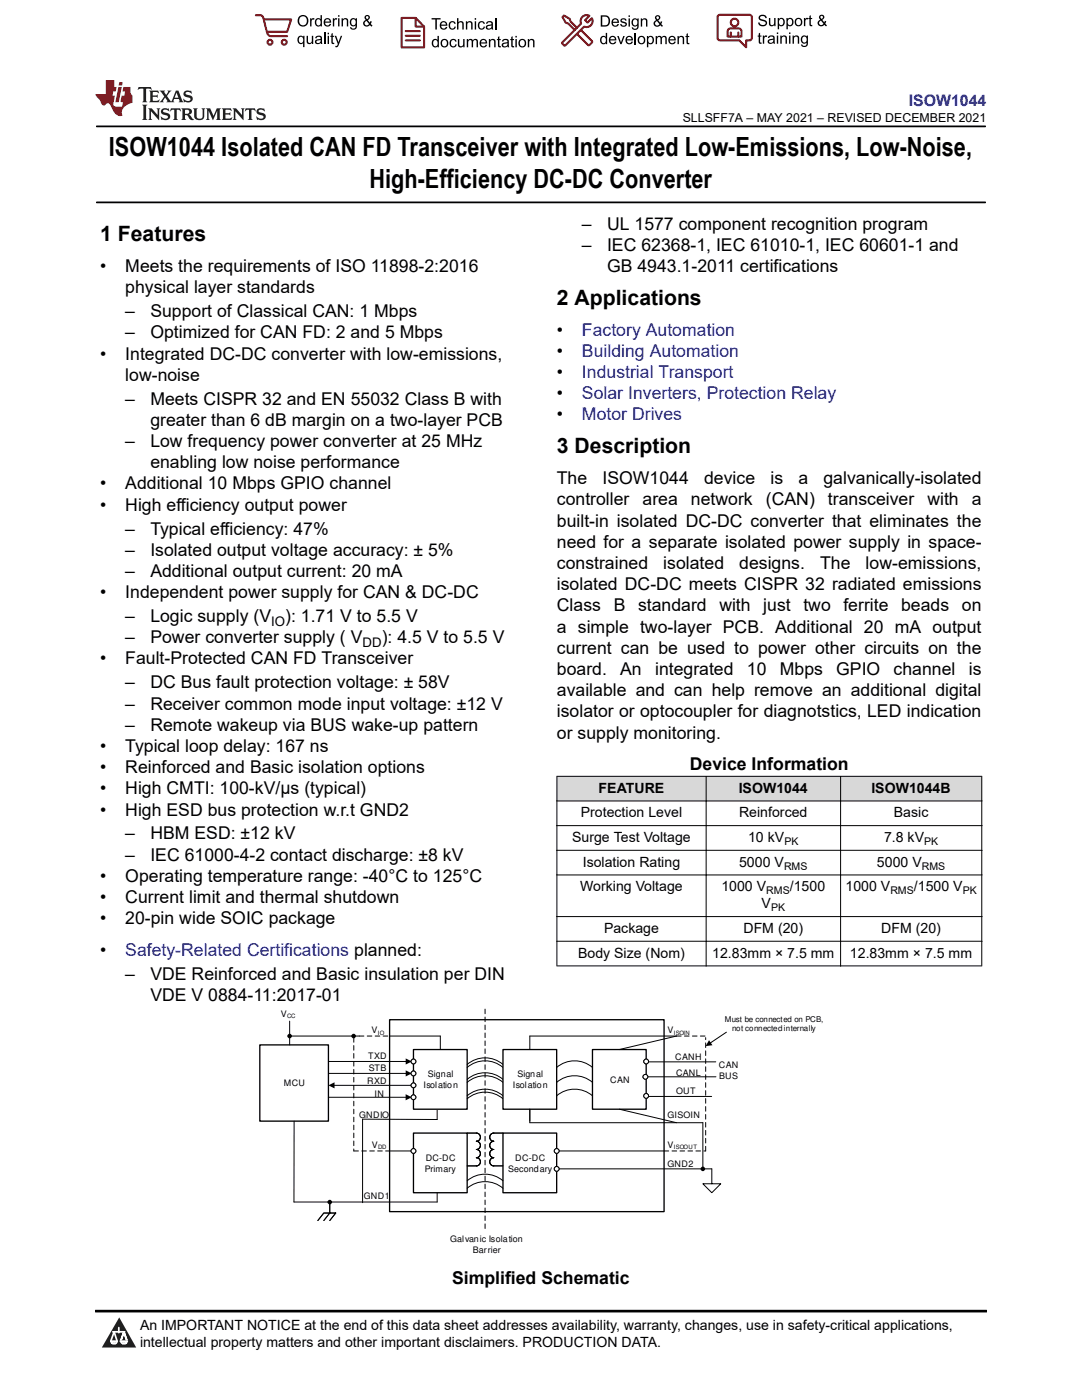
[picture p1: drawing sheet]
<svg xmlns="http://www.w3.org/2000/svg" width="216mm" height="279mm" viewBox="0 0 216 279" stroke-linecap="round" stroke-linejoin="round" font-family="sans-serif">
<path d="M19.3 25.2h177.3M19.3 40.4h177.3" fill="none" stroke="#000" stroke-width=".35"/>
<g fill="#d8d8d8">
<path d="M111.1 154.9h84.8v5h-84.8z" fill-rule="evenodd"/>
<path d="M111.2 155h29.6v4.8h-29.6z" fill-rule="evenodd"/>
<path d="M141 155h26.7v4.8h-26.7z" fill-rule="evenodd"/>
<path d="M167.8 155h28v4.8h-28z" fill-rule="evenodd"/>
</g>
<path d="M111.1 154.9h84.9M111.1 159.9h84.9M111.1 154.9v37.9M140.9 154.9v37.9M167.7 154.9v37.9M195.9 154.9v37.9M111.1 164.8h84.9M111.1 169.7h84.9M111.1 174.6h84.9M111.1 182.9h84.9M111.1 187.8h84.9M111.1 192.8h84.9" fill="none" stroke="#000" stroke-width=".2"/>
<path d="M82.5 209.5h10.7v11.9h-10.7z" fill-rule="evenodd" fill="#fff" stroke="#000" stroke-width=".26"/>
<path d="M64.6 211.8h16.5M65.5 214.2h15.6M66.6 216.6h15.9M93.2 212.4a5.5 5.5 0 0 1 7.2 0M93.2 213a5.5 5.5 0 0 1 7.2 0M93.2 215.4a5.5 5.5 0 0 1 7.2 0M93.2 216a5.5 5.5 0 0 1 7.2 0M93.2 218.7a5.5 5.5 0 0 1 7.2 0M93.2 219.3a5.5 5.5 0 0 1 7.2 0" fill="none" stroke="#000" stroke-width=".2"/>
<path d="M65.5 216.6l1.3-.6v1.2zM81 211.2l1.2 .6-1.2 .6zM81 213.6l1.2 .6-1.2 .6z" fill="#000"/>
<path d="M100.4 209.5h10.7v11.9h-10.7z" fill-rule="evenodd" fill="#fff" stroke="#000" stroke-width=".26"/>
<path d="M111.1 213a5.5 5.5 0 0 1 7.1 0M111.1 216a5.5 5.5 0 0 1 7.1 0M111.1 218.7a5.5 5.5 0 0 1 7.1 0" fill="none" stroke="#000" stroke-width=".2"/>
<path d="M118.2 209.5h10.7v11.9h-10.7z" fill-rule="evenodd" fill="#fff" stroke="#000" stroke-width=".26"/>
<path d="M105.7 209.5v-2.7h29.3l-11.4 2.7M128.8 214.9h14.1M129.4 218.8h12.6M129.5 211.9h13.3M105.7 221.4v2.7h34.5M123.6 221.4l11.4 2.7" fill="none" stroke="#000" stroke-width=".2"/>
<path d="M77.7 203.5h54.8v38.3h-54.8z" fill="none" stroke="#000" stroke-width=".26"/>
<path d="M135 206.8h5.8M140.8 229.7v-22.6" fill="none" stroke="#000" stroke-width=".2" stroke-dasharray=".9 .7"/>
<g fill="#fff" stroke="#000" stroke-width=".26">
<path d="M82.5 226.1h10.7v11.9h-10.7z" fill-rule="evenodd"/>
<path d="M100.4 226.1h10.7v11.9h-10.7z" fill-rule="evenodd"/>
</g>
<path d="M93.2 235.7a5.5 5.5 0 0 1 7.2 0M93.2 237.1a5.5 5.5 0 0 1 7.2 0M93.2 226.1h1.8a.82 .82 0 0 1 .9 .8 .82 .82 0 0 1-.9 .9 .82 .82 0 0 1 .9 .8 .82 .82 0 0 1-.9 .8 .82 .82 0 0 1 .9 .8 .82 .82 0 0 1-.9 .8 .82 .82 0 0 1 .9 .9 .82 .82 0 0 1-.9 .8h-1.8M100.4 226.1h-1.9a.82 .82 0 0 0-.8 .8 .82 .82 0 0 0 .8 .9 .82 .82 0 0 0-.8 .8 .82 .82 0 0 0 .8 .8 .82 .82 0 0 0-.8 .8 .82 .82 0 0 0 .8 .8 .82 .82 0 0 0-.8 .9 .82 .82 0 0 0 .8 .8h1.8" fill="none" stroke="#000" stroke-width=".2"/>
<path d="M96.8 245.2v-43.9" fill="none" stroke="#000" stroke-width=".2" stroke-dasharray=".9 .7"/>
<circle cx="128.9" cy="211.8" r=".48" fill="#fff"/>
<circle cx="128.9" cy="211.8" r=".48" fill="none" stroke="#000" stroke-width=".2"/>
<circle cx="128.9" cy="211.8" r=".48" fill="#fff"/>
<circle cx="128.9" cy="211.8" r=".48" fill="none" stroke="#000" stroke-width=".2"/>
<circle cx="128.8" cy="214.9" r=".48" fill="#fff"/>
<circle cx="128.8" cy="214.9" r=".48" fill="none" stroke="#000" stroke-width=".2"/>
<circle cx="128.8" cy="214.9" r=".48" fill="#fff"/>
<circle cx="128.8" cy="214.9" r=".48" fill="none" stroke="#000" stroke-width=".2"/>
<circle cx="128.9" cy="218.7" r=".48" fill="#fff"/>
<circle cx="128.9" cy="218.7" r=".48" fill="none" stroke="#000" stroke-width=".2"/>
<circle cx="128.9" cy="218.7" r=".48" fill="#fff"/>
<g fill="none" stroke="#000" stroke-width=".2">
<path d="M77.7 206.8h10.2v2.7M77.7 229.7h4.8M111.1 229.7h21.4M111.1 233.3h30.9v2.9M140.2 236.2h3.6l-1.8 1.8zM140.2 224.1v9.2"/>
<circle cx="128.9" cy="218.7" r=".48"/>
</g>
<path d="M71.7 206.8h6M132.5 229.7h8.3" fill="none" stroke="#000" stroke-width=".2" stroke-dasharray=".9 .7"/>
<circle cx="111.1" cy="229.7" r=".48" fill="#fff"/>
<circle cx="111.1" cy="229.7" r=".48" fill="none" stroke="#000" stroke-width=".2"/>
<circle cx="111.1" cy="229.7" r=".48" fill="#fff"/>
<circle cx="111.1" cy="229.7" r=".48" fill="none" stroke="#000" stroke-width=".2"/>
<circle cx="111.1" cy="233.3" r=".48" fill="#fff"/>
<circle cx="111.1" cy="233.3" r=".48" fill="none" stroke="#000" stroke-width=".2"/>
<circle cx="111.1" cy="233.3" r=".48" fill="#fff"/>
<circle cx="111.1" cy="233.3" r=".48" fill="none" stroke="#000" stroke-width=".2"/>
<circle cx="82.5" cy="229.7" r=".48" fill="#fff"/>
<circle cx="82.5" cy="229.7" r=".48" fill="none" stroke="#000" stroke-width=".2"/>
<circle cx="82.5" cy="229.7" r=".48" fill="#fff"/>
<g fill="none" stroke="#000" stroke-width=".2">
<path d="M58.7 239.9h28.5"/>
<circle cx="82.5" cy="229.7" r=".48"/>
</g>
<path d="M70.6 207.1v22.6M70.6 229.7h7.1" fill="none" stroke="#000" stroke-width=".2" stroke-dasharray=".9 .7"/>
<path d="M51.8 208.5h13.7v15.2h-13.7z" fill-rule="evenodd" fill="#fff"/>
<path d="M51.8 208.5h13.7v15.2h-13.7z" fill="none" stroke="#000" stroke-width=".26"/>
<path d="M57.8 206.8h13.9M57.8 203.8v4.7" fill="none" stroke="#000" stroke-width=".2"/>
<circle cx="82.5" cy="211.8" r=".48" fill="#fff"/>
<circle cx="82.5" cy="211.8" r=".48" fill="none" stroke="#000" stroke-width=".2"/>
<circle cx="82.5" cy="211.8" r=".48" fill="#fff"/>
<circle cx="82.5" cy="211.8" r=".48" fill="none" stroke="#000" stroke-width=".2"/>
<circle cx="82.5" cy="214.2" r=".48" fill="#fff"/>
<circle cx="82.5" cy="214.2" r=".48" fill="none" stroke="#000" stroke-width=".2"/>
<circle cx="82.5" cy="214.2" r=".48" fill="#fff"/>
<circle cx="82.5" cy="214.2" r=".48" fill="none" stroke="#000" stroke-width=".2"/>
<circle cx="82.5" cy="216.6" r=".48" fill="#fff"/>
<circle cx="82.5" cy="216.6" r=".48" fill="none" stroke="#000" stroke-width=".2"/>
<circle cx="82.5" cy="216.6" r=".48" fill="#fff"/>
<g fill="none" stroke="#000" stroke-width=".2">
<path d="M58.7 223.7v16.2"/>
<circle cx="82.5" cy="216.6" r=".48"/>
</g>
<path d="M65.8 242.1l-1.2 1.5z" fill="#fff"/>
<path d="M63.4 243.6l1.2-1.5h2.4l-1.2 1.5M65.8 240v2.1l-1.2 1.5" fill="none" stroke="#000" stroke-width=".2"/>
<path d="M65.8 242.1l-1.2 1.5z" fill="#fff"/>
<path d="M57.5 206.8h.3M65.5 219h15.6M70.3 206.8h.3M144.9 206l-3.2 2.2M65.5 239.9h.3M87.2 221.6v1.8h-14.9v16.6M87.2 238v1.9M139.9 233.3h.3M63.4 243.6l1.2-1.5h2.4l-1.2 1.5M65.8 240v2.1l-1.2 1.5" fill="none" stroke="#000" stroke-width=".2"/>
<g fill="#000">
<path d="M80.9 218.4l1.3 .6-1.3 .6zM141.5 207.6l.7 1-1.4 .2z"/>
<circle cx="57.8" cy="206.8" r=".46"/>
<circle cx="70.6" cy="206.8" r=".46"/>
<circle cx="65.8" cy="239.9" r=".46"/>
<circle cx="140.2" cy="233.3" r=".46"/>
</g>
<circle cx="82.5" cy="219" r=".48" fill="#fff"/>
<circle cx="82.5" cy="219" r=".48" fill="none" stroke="#000" stroke-width=".2"/>
<circle cx="82.5" cy="219" r=".48" fill="#fff"/>
<circle cx="82.5" cy="219" r=".48" fill="none" stroke="#000" stroke-width=".2"/>
<path d="M0 0h215.9v23.8h-215.9z" fill-rule="evenodd" fill="#fff"/>
<path d="M27.7 17.4l-.2 .6 .5-.3h.6v.2v2.1l-.2 .4h1l-.2-.4v-2.1v-.2h.5l.5 .3-.1-.6zM29.8 18.1l.2 .4v1.5l-.2 .4h1.9l.1-.6a1.08 1.08 0 0 1-1.3 .2v-.7h.6l.4 .2v-.6l-.4 .2h-.6v-.6l.2-.1a1 1 0 0 1 1 .2l-.1-.5zM31.8 18.1l1 1.1-1 1.2h.9l-.2-.2 .4-.7 .5 .7-.2 .2h1.6l-.2-.2 .1-.4h1l.1 .4-.1 .2h.9l-.2-.3-.8-2h-.5l-1 2.2-.8-1.1 .9-1.1h-.8l.2 .2-.5 .7-.3-.7 .1-.2zM35.2 18.5l.4 1h-.8zM36.8 18.2a.65 .65 0 0 0-.2 .7 .65 .65 0 0 0 .6 .5l.7 .2 .1 .2a.79 .79 0 0 1-.7 .4 .79 .79 0 0 1-.7-.5l.1 .7 .2-.1a.93 .93 0 0 0 1.1 .1 .93 .93 0 0 0 .4-1 1.46 1.46 0 0 0-1.2-.6l-.1-.3a1.09 1.09 0 0 1 1.2 .2l-.2-.6-.1 .1-.6-.2zM28.4 20.9l.2 .4v2.3l-.2 .3h1l-.2-.3v-2.3l.2-.4zM29.6 21.6l.2 .4v1.6l-.2 .3h.8l-.3-.3v-1.4l1.7 1.8v-2l.2-.4h-.8l.2 .2 .1 1.1-1.2-1.3zM32.3 21.8a.65 .65 0 0 0-.2 .7 .65 .65 0 0 0 .7 .4l.6 .2 .1 .2a.79 .79 0 0 1-.7 .4 .79 .79 0 0 1-.7-.5l.1 .7 .2-.1a.93 .93 0 0 0 1.1 .1 .93 .93 0 0 0 .4-.9 1.46 1.46 0 0 0-1.2-.6l-.1-.4a1.09 1.09 0 0 1 1.2 .2l-.2-.6-.1 .1-.6-.1zM34.1 21.6l-.1 .7a.63 .63 0 0 1 .7-.4l.1 1.7-.3 .3h1l-.2-.3v-1.7a.66 .66 0 0 1 .8 .4l-.1-.7zM36.2 21.6l.2 .4v1.6l-.2 .3h.9l-.2-.2v-.7h.5l.1 .2a.79 .79 0 0 0 1.2 .6l-1-.9a.61 .61 0 0 0 .6-.6 .61 .61 0 0 0-.5-.6zM36.9 21.9h.2a.47 .47 0 0 1 .5 .1 .47 .47 0 0 1 .1 .5l-.2 .2h-.6zM38.5 21.6l.2 .2a2.26 2.26 0 0 0 .4 2 1.04 1.04 0 0 0 1.7-.7v-1.3l.2-.2h-.8l.2 .4v1.1a.6 .6 0 0 1-.6 .6 .6 .6 0 0 1-.6-.6v-1.1l.3-.4zM41.1 21.6l.2 .4v1.6l-.2 .3h.7l-.2-.3v-1.5l.9 1.9 .8-1.9v1.5l-.2 .3h1l-.3-.3v-1.6l.3-.4h-.8l-.7 1.5-.7-1.5zM44.3 21.6l.2 .4v1.6l-.2 .3h1.9l.1-.5a1.09 1.09 0 0 1-1.3 .1v-.6h.6l.4 .1v-.6l-.4 .2h-.6v-.6l.2-.1a1.01 1.01 0 0 1 1 .3l-.1-.6zM46.4 21.6l.3 .4v1.6l-.3 .3h.8l-.2-.3v-1.4l1.6 1.8v-2l.2-.4h-.7l.2 .2v1.1l-1.2-1.3zM49 21.6l-.1 .7a.63 .63 0 0 1 .8-.4v1.7l-.3 .3h1l-.2-.3v-1.7a.66 .66 0 0 1 .8 .4l-.1-.7zM51.4 21.8a.65 .65 0 0 0-.2 .7 .65 .65 0 0 0 .6 .4l.6 .2 .2 .2a.79 .79 0 0 1-.8 .4 .79 .79 0 0 1-.6-.5l.1 .7 .2-.1a.93 .93 0 0 0 1 .1 .93 .93 0 0 0 .5-.9 1.46 1.46 0 0 0-1.3-.6l-.1-.4a1.09 1.09 0 0 1 1.3 .2l-.2-.6-.2 .1-.5-.1z" fill="#231f20"/>
<path d="M21.1 16v2.8h-2.1l.1 .3 .9 1a.95 .95 0 0 0 .9 .9 .59 .59 0 0 1 .6-.4 .59 .59 0 0 1 .5 .4l.4 .8a1.59 1.59 0 0 0 2.1 1.3 1.62 1.62 0 0 1 1-2.2l1-.4-.1-1.5a1.59 1.59 0 0 1-.4-1.6h-1.4l-.2 .9h.5l-.1 .8h-.5l-.2 1v.2l.4 .1-.2 .9h-.6a.73 .73 0 0 1-1.1-.7l.3-1.5h-.5l.2-.8h.5l.2-.9h-.5v-1.4zM23.6 17.4l-.6 3h.7l.6-3zM23.8 16.4l-.1 .7h.7l.1-.7z" fill="#ed1c24"/>
<g fill="#000">
<path d="M59.4 4.2a1.12 1.12 0 0 1 2.2 0 1.12 1.12 0 0 1-2.2 0zM59.9 3.5a.89 .89 0 0 0-.1 1.1 .89 .89 0 0 0 1.1 .4 .88 .88 0 0 0 .3-1.3 .88 .88 0 0 0-1.3-.2z" fill-rule="evenodd"/>
<path d="M59.5 7.3l.5-.2 .5 .3v-.3h.3v2.3h-.3v-.8a.74 .74 0 0 1-1 0 .74 .74 0 0 1-.1-1zM59.8 7.5a.57 .57 0 0 0-.2 .7 .57 .57 0 0 0 .8 .2 .57 .57 0 0 0 .1-.7 .57 .57 0 0 0-.7-.2z" fill-rule="evenodd"/>
<path d="M61.9 3.6h.2v.3l.2-.2 .3-.1 .2 .1-.1 .3a.36 .36 0 0 0-.5 0 .36 .36 0 0 0 0 .4v.9h-.3z" fill-rule="evenodd"/>
<path d="M61.2 7.1h.3v.9a.41 .41 0 0 0 .4 .6 .41 .41 0 0 0 .3-.6v-.9h.3v1.7h-.2v-.3a.58 .58 0 0 1-.7 .3 .58 .58 0 0 1-.4-.6z" fill-rule="evenodd"/>
<path d="M63 3.8l.5-.2 .5 .2v-.8h.2v2.3h-.2v-.2a.75 .75 0 0 1-1-.1 .75 .75 0 0 1-.1-1zM63.2 4a.57 .57 0 0 0-.1 .7 .57 .57 0 0 0 .8 .2 .57 .57 0 0 0 .1-.7 .57 .57 0 0 0-.8-.2z" fill-rule="evenodd"/>
<path d="M63 7.3a.74 .74 0 0 1 1-.1 .74 .74 0 0 1 .3 .9v.7h-.3v-.2a.57 .57 0 0 1-.8 .2 .57 .57 0 0 1-.2-.8l1-.3a.41 .41 0 0 0-.4-.4 .41 .41 0 0 0-.4 .4l-.3-.1zM63.2 8.2a.35 .35 0 0 0 .2 .5 .35 .35 0 0 0 .5-.3l.1-.4z" fill-rule="evenodd"/>
<path d="M65.4 6.5h.3v.3h-.3zM65.4 7.1h.3v1.7h-.3z" fill-rule="evenodd"/>
<path d="M64.8 3.8a.76 .76 0 0 1 .9-.1 .76 .76 0 0 1 .4 .8h-1.2a.47 .47 0 0 0 .3 .6 .47 .47 0 0 0 .6-.4l.3 .1a.82 .82 0 0 1-1.3 .3 .82 .82 0 0 1 0-1.3zM65 4l-.1 .3h.9l-.3-.4z" fill-rule="evenodd"/>
<path d="M66.4 3.6h.3v.3l.1-.2 .4-.1 .1 .1-.1 .3a.36 .36 0 0 0-.4 0 .36 .36 0 0 0-.1 .4v.9h-.3z" fill-rule="evenodd"/>
<path d="M66.1 6.7l.3-.1v.5h.3v.3h-.3v.9l.1 .2h.2v.3a.41 .41 0 0 1-.4-.1 .41 .41 0 0 1-.2-.4v-.9h-.2v-.3h.2z" fill-rule="evenodd"/>
<path d="M66.8 7.1h.3l.4 1.4 .5-1.4h.3l-.6 1.7a.57 .57 0 0 1-.8 .6v-.3a.37 .37 0 0 0 .5-.3z" fill-rule="evenodd"/>
<path d="M67.5 3h.2v.3h-.2zM67.5 3.6h.2v1.7h-.2z" fill-rule="evenodd"/>
<path d="M68.2 3.6h.2v.3a.58 .58 0 0 1 .7-.3 .58 .58 0 0 1 .4 .7v1h-.3v-1a.4 .4 0 0 0-.4-.5 .4 .4 0 0 0-.4 .6v.9h-.2z" fill-rule="evenodd"/>
<path d="M70 3.8l.5-.2 .5 .2v-.2h.2v1.5a.71 .71 0 0 1-.5 .8 .71 .71 0 0 1-.8-.5h.2a.46 .46 0 0 0 .6 .3 .46 .46 0 0 0 .3-.6 .78 .78 0 0 1-1.1-.2 .78 .78 0 0 1 .1-1.1zM70.2 4a.53 .53 0 0 0-.1 .8 .53 .53 0 0 0 .8 0 .54 .54 0 0 0 0-.7 .54 .54 0 0 0-.7-.1z" fill-rule="evenodd"/>
<path d="M72.9 3.1a.53 .53 0 0 1 .8 .1 .53 .53 0 0 1-.3 .8l.4 .5 .1-.3 .3 .1-.2 .5 .3 .3-.1 .2-.4-.3a.71 .71 0 0 1-1.2 .1 .71 .71 0 0 1 .4-1.1l-.3-.5zM73 3.5a.3 .3 0 0 0 .6 0 .3 .3 0 0 0-.6 0zM72.9 4.3a.45 .45 0 0 0 0 .7 .45 .45 0 0 0 .7-.2l-.5-.6z" fill-rule="evenodd"/>
<path d="M86.1 3.6h1.8v.3h-.7v2h-.3v-2h-.8z" fill-rule="evenodd"/>
<path d="M86.3 8l.5-.2 .5 .2v-.8h.3v2.2h-.3v-.2a.76 .76 0 0 1-1 0 .76 .76 0 0 1-.1-1zM86.6 8.1a.58 .58 0 0 0-.2 .8 .58 .58 0 0 0 .8 .2 .58 .58 0 0 0 .1-.8 .58 .58 0 0 0-.7-.2z" fill-rule="evenodd"/>
<path d="M88.2 7.9a.81 .81 0 0 1 1.1 .2 .81 .81 0 0 1-.2 1.1 .81 .81 0 0 1-1.1-.1l-.1-.8zM88.3 8.1a.57 .57 0 0 0 0 .9 .57 .57 0 0 0 .8 0 .57 .57 0 0 0 0-.8 .57 .57 0 0 0-.8-.1z" fill-rule="evenodd"/>
<path d="M88 4.4a.77 .77 0 0 1 .9-.1 .77 .77 0 0 1 .4 .8h-1.3a.48 .48 0 0 0 .4 .6 .48 .48 0 0 0 .6-.3h.3a.83 .83 0 0 1-1.3 .4 .83 .83 0 0 1 0-1.4zM88.2 4.6l-.2 .3h1l-.3-.4z" fill-rule="evenodd"/>
<path d="M89.7 4.4a.7 .7 0 0 1 1.2 .3l-.2 .1a.45 .45 0 0 0-.6-.3 .45 .45 0 0 0-.3 .6 .45 .45 0 0 0 .3 .6 .45 .45 0 0 0 .6-.4h.3a.76 .76 0 0 1-1.1 .6 .76 .76 0 0 1-.3-1.1z" fill-rule="evenodd"/>
<path d="M89.9 8a.7 .7 0 0 1 1.2 .3h-.3a.45 .45 0 0 0-.5-.3 .45 .45 0 0 0-.3 .6 .45 .45 0 0 0 .3 .6 .45 .45 0 0 0 .6-.4l.2 .1a.76 .76 0 0 1-1 .5 .76 .76 0 0 1-.4-1.1z" fill-rule="evenodd"/>
<path d="M91.2 3.6h.3v.8a.59 .59 0 0 1 .7-.2 .59 .59 0 0 1 .3 .7v1h-.2v-1a.4 .4 0 0 0-.5-.4 .4 .4 0 0 0-.3 .5v.9h-.3z" fill-rule="evenodd"/>
<path d="M91.4 7.8h.2v.9a.41 .41 0 0 0 .5 .5 .41 .41 0 0 0 .3-.5v-.9h.3v1.6h-.3v-.2a.58 .58 0 0 1-.7 .3 .58 .58 0 0 1-.3-.7z" fill-rule="evenodd"/>
<path d="M93 4.2h.2v.3a.59 .59 0 0 1 .7-.3 .59 .59 0 0 1 .4 .7v1h-.3v-1a.41 .41 0 0 0-.4-.5 .41 .41 0 0 0-.4 .6v.9h-.2z" fill-rule="evenodd"/>
<path d="M93.1 7.8h.3v.2a.56 .56 0 0 1 1 0 .54 .54 0 0 1 .6-.2 .54 .54 0 0 1 .4 .5v1.1h-.3v-1a.34 .34 0 0 0-.3-.4 .34 .34 0 0 0-.4 .3v1.1h-.3v-1a.38 .38 0 0 0-.5-.4 .38 .38 0 0 0-.2 .6v.8h-.3z" fill-rule="evenodd"/>
<path d="M94.7 3.6h.3v.3h-.3zM94.7 4.2h.3v1.7h-.3z" fill-rule="evenodd"/>
<path d="M95.5 4.4a.7 .7 0 0 1 1.3 .3l-.3 .1a.45 .45 0 0 0-.6-.3 .45 .45 0 0 0-.3 .6 .45 .45 0 0 0 .3 .6 .45 .45 0 0 0 .6-.4h.3a.76 .76 0 0 1-1.1 .6 .76 .76 0 0 1-.3-1.1z" fill-rule="evenodd"/>
<path d="M95.9 8a.77 .77 0 0 1 .9-.2 .77 .77 0 0 1 .4 .9h-1.2a.48 .48 0 0 0 .3 .5 .48 .48 0 0 0 .6-.3h.3a.82 .82 0 0 1-1.2 .5 .82 .82 0 0 1-.2-1.2zM96.1 8.1l-.1 .4h.9l-.2-.5z" fill-rule="evenodd"/>
<path d="M97.5 7.8h.3v.2a.59 .59 0 0 1 .7-.2 .59 .59 0 0 1 .4 .6v1h-.3v-1a.41 .41 0 0 0-.5-.4 .41 .41 0 0 0-.3 .5v.9h-.3z" fill-rule="evenodd"/>
<path d="M97.1 4.4a.74 .74 0 0 1 1-.1 .74 .74 0 0 1 .3 .9v.7h-.3v-.2a.59 .59 0 0 1-.8 .2 .59 .59 0 0 1-.3-.8l1.1-.3a.42 .42 0 0 0-.4-.4 .42 .42 0 0 0-.5 .4l-.2-.1zM97.3 5.3a.36 .36 0 0 0 .2 .5 .36 .36 0 0 0 .5-.2l.1-.5z" fill-rule="evenodd"/>
<path d="M99.4 7.4l.2-.2v.6h.3v.2h-.3v1l.1 .2h.2l.1 .2a.41 .41 0 0 1-.5 0 .41 .41 0 0 1-.1-.4v-1h-.2v-.2h.2z" fill-rule="evenodd"/>
<path d="M100.3 8a.74 .74 0 0 1 .9-.2 .74 .74 0 0 1 .3 .9l.1 .7h-.3v-.2a.59 .59 0 0 1-.8 .3 .59 .59 0 0 1-.3-.8l1-.3a.42 .42 0 0 0-.3-.4 .42 .42 0 0 0-.5 .3h-.3zM100.5 8.8a.36 .36 0 0 0 .1 .5 .36 .36 0 0 0 .5-.2l.2-.5z" fill-rule="evenodd"/>
<path d="M102 7.4l.3-.2v.6h.3v.2h-.3v1l.1 .2h.2v.2a.41 .41 0 0 1-.5 0 .41 .41 0 0 1-.1-.4v-1h-.2v-.2h.2z" fill-rule="evenodd"/>
<path d="M102.8 7.2h.3v.3h-.3zM102.8 7.8h.3v1.6h-.3z" fill-rule="evenodd"/>
<path d="M103.7 7.9a.81 .81 0 0 1 1.1 .2 .81 .81 0 0 1-.1 1.1 .81 .81 0 0 1-1.2-.1v-.8zM103.9 8.1a.57 .57 0 0 0-.1 .9 .57 .57 0 0 0 .8 0 .57 .57 0 0 0 0-.8 .57 .57 0 0 0-.7-.1z" fill-rule="evenodd"/>
<path d="M105.3 7.8h.3v.2a.59 .59 0 0 1 .7-.2 .59 .59 0 0 1 .4 .6v1h-.3v-1a.41 .41 0 0 0-.5-.4 .41 .41 0 0 0-.3 .5v.9h-.3z" fill-rule="evenodd"/>
<path d="M119.9 3.1h.7a1.12 1.12 0 0 1 1.1 1.1 1.12 1.12 0 0 1-1 1.1h-.8zM120.2 3.3v1.7h.4a.86 .86 0 0 0 .8-.8 .86 .86 0 0 0-.8-.9z" fill-rule="evenodd"/>
<path d="M119.9 7.4l.5-.3 .5 .3v-.8h.2v2.2h-.2v-.2a.75 .75 0 0 1-1 0 .75 .75 0 0 1-.1-1zM120.1 7.5a.57 .57 0 0 0-.1 .8 .57 .57 0 0 0 .8 .2 .57 .57 0 0 0 .1-.8 .57 .57 0 0 0-.8-.2z" fill-rule="evenodd"/>
<path d="M121.7 7.4a.76 .76 0 0 1 .9-.2 .76 .76 0 0 1 .4 .9h-1.2a.47 .47 0 0 0 .3 .5 .47 .47 0 0 0 .6-.3h.3a.82 .82 0 0 1-1.3 .4 .82 .82 0 0 1 0-1.3zM121.9 7.5l-.1 .3h.9l-.3-.4z" fill-rule="evenodd"/>
<path d="M122.2 3.9a.76 .76 0 0 1 .9-.2 .76 .76 0 0 1 .4 .9h-1.2a.47 .47 0 0 0 .4 .5 .47 .47 0 0 0 .5-.3h.3a.82 .82 0 0 1-1.3 .4 .82 .82 0 0 1 0-1.3zM122.5 4l-.2 .3h.9l-.2-.4z" fill-rule="evenodd"/>
<path d="M123.9 3.8a.71 .71 0 0 1 1.1 .3h-.2a.32 .32 0 0 0-.4-.3 .32 .32 0 0 0-.3 .4h.1a.75 .75 0 0 1 .9 .8 .72 .72 0 0 1-.7 .3 .72 .72 0 0 1-.7-.5h.3a.36 .36 0 0 0 .4 .4 .36 .36 0 0 0 .3-.5 .8 .8 0 0 1-.9-.7z" fill-rule="evenodd"/>
<path d="M123.2 7.2h.3l.4 1.3 .5-1.3h.3l-.7 1.6h-.2z" fill-rule="evenodd"/>
<path d="M125.4 3.1h.3v.3h-.3zM125.4 3.7h.3v1.6h-.3z" fill-rule="evenodd"/>
<path d="M125 7.4a.76 .76 0 0 1 .9-.2 .76 .76 0 0 1 .4 .9h-1.2a.47 .47 0 0 0 .3 .5 .47 .47 0 0 0 .6-.3h.3a.82 .82 0 0 1-1.3 .4 .82 .82 0 0 1 0-1.3zM125.2 7.5l-.1 .3h.9l-.2-.4z" fill-rule="evenodd"/>
<path d="M126.2 3.9l.5-.3 .5 .3v-.2h.2v1.4a.71 .71 0 0 1-.5 .8 .71 .71 0 0 1-.8-.5l.2 .1a.46 .46 0 0 0 .6 .2 .46 .46 0 0 0 .3-.6 .78 .78 0 0 1-1.1-.1 .78 .78 0 0 1 .1-1.1zM126.4 4a.53 .53 0 0 0-.1 .8 .53 .53 0 0 0 .8 0 .54 .54 0 0 0 0-.7 .54 .54 0 0 0-.7-.1z" fill-rule="evenodd"/>
<path d="M127.5 7.3a.8 .8 0 0 1 1.1 .2 .8 .8 0 0 1-.1 1.1 .8 .8 0 0 1-1.2-.1v-.8zM127.7 7.5a.56 .56 0 0 0-.1 .9 .56 .56 0 0 0 .8-.1 .56 .56 0 0 0 0-.7 .56 .56 0 0 0-.7-.1z" fill-rule="evenodd"/>
<path d="M127.9 3.7h.2v.2a.58 .58 0 0 1 .7-.2 .58 .58 0 0 1 .4 .6v1h-.3v-1a.4 .4 0 0 0-.4-.4 .4 .4 0 0 0-.4 .5v.9h-.2z" fill-rule="evenodd"/>
<path d="M129.1 7.2h.2v.2a.72 .72 0 0 1 1-.1 .72 .72 0 0 1 .2 1 .64 .64 0 0 1-.5 .5 .64 .64 0 0 1-.6-.2v.8h-.3zM129.5 7.5a.56 .56 0 0 0-.2 .8 .56 .56 0 0 0 .8 .2 .56 .56 0 0 0 .1-.8 .56 .56 0 0 0-.7-.2z" fill-rule="evenodd"/>
<path d="M130.8 7.2h.3v.2a.55 .55 0 0 1 .9 0 .53 .53 0 0 1 .6-.3 .53 .53 0 0 1 .4 .6v1.1h-.2v-1a.34 .34 0 0 0-.3-.4 .34 .34 0 0 0-.4 .2v1.2h-.3v-1a.37 .37 0 0 0-.5-.4 .37 .37 0 0 0-.2 .6v.8h-.3z" fill-rule="evenodd"/>
<path d="M130.8 3.2a.53 .53 0 0 1 .9 .1 .53 .53 0 0 1-.4 .8l.4 .5 .2-.4 .2 .1-.2 .5 .4 .3-.2 .3-.3-.4a.71 .71 0 0 1-1.2 .1 .71 .71 0 0 1 .3-1.1l-.2-.5zM130.9 3.6a.3 .3 0 0 0 .6 0 .3 .3 0 0 0-.6 0zM130.9 4.3a.45 .45 0 0 0 0 .7 .45 .45 0 0 0 .7-.2l-.5-.6z" fill-rule="evenodd"/>
<path d="M133.6 7.4a.76 .76 0 0 1 .9-.2 .76 .76 0 0 1 .3 .9h-1.2a.47 .47 0 0 0 .4 .5 .47 .47 0 0 0 .6-.3h.2a.82 .82 0 0 1-1.2 .4 .82 .82 0 0 1 0-1.3zM133.8 7.5l-.2 .3h1l-.3-.4z" fill-rule="evenodd"/>
<path d="M135.2 7.2h.2v.2a.58 .58 0 0 1 .7-.2 .58 .58 0 0 1 .4 .6v1h-.3v-1a.4 .4 0 0 0-.4-.4 .4 .4 0 0 0-.3 .5v.9h-.3z" fill-rule="evenodd"/>
<path d="M137 6.8l.3-.2v.6h.2v.2h-.2v1v.2h.2l.1 .2a.41 .41 0 0 1-.5 0 .41 .41 0 0 1-.1-.5v-.9h-.2v-.2h.2z" fill-rule="evenodd"/>
<path d="M151.6 3.1a.88 .88 0 0 1 1.4 .5h-.3a.49 .49 0 0 0-.5-.5 .49 .49 0 0 0-.5 .6l.1 .1a1.06 1.06 0 0 1 1.2 1 .94 .94 0 0 1-.9 .4 .94 .94 0 0 1-.8-.7h.3a.58 .58 0 0 0 .6 .5 .58 .58 0 0 0 .5-.6l-.2-.1a.95 .95 0 0 1-1.1-.9z" fill-rule="evenodd"/>
<path d="M151.4 6.7l.3-.2v.6h.2v.2h-.2v1v.2h.2l.1 .2a.41 .41 0 0 1-.5 0 .41 .41 0 0 1-.1-.5v-.9h-.2v-.2h.2z" fill-rule="evenodd"/>
<path d="M152.2 7.1h.3v.2l.1-.2h.4h.1l-.1 .3a.36 .36 0 0 0-.4 0 .36 .36 0 0 0-.1 .5v.8h-.3z" fill-rule="evenodd"/>
<path d="M153.3 7.3a.74 .74 0 0 1 1-.2 .74 .74 0 0 1 .3 .9l.1 .7h-.3l-.1-.2a.57 .57 0 0 1-.8 .3 .57 .57 0 0 1-.1-.9l.9-.2a.41 .41 0 0 0-.4-.4 .41 .41 0 0 0-.4 .3h-.3zM153.5 8.1a.35 .35 0 0 0 .2 .5 .35 .35 0 0 0 .5-.2l.1-.5z" fill-rule="evenodd"/>
<path d="M153.4 3.6h.3v.9a.41 .41 0 0 0 .4 .5 .41 .41 0 0 0 .4-.5v-.9h.2v1.6h-.2v-.2a.58 .58 0 0 1-.7 .2 .58 .58 0 0 1-.4-.6z" fill-rule="evenodd"/>
<path d="M155 6.5h.3v.3h-.3zM155 7.1h.3v1.6h-.3z" fill-rule="evenodd"/>
<path d="M155.2 3.6h.2v.2a.72 .72 0 0 1 1-.1 .72 .72 0 0 1 .2 1 .64 .64 0 0 1-.5 .5 .64 .64 0 0 1-.6-.2v.8h-.3zM155.6 3.9a.56 .56 0 0 0-.2 .8 .56 .56 0 0 0 .8 .2 .56 .56 0 0 0 .1-.8 .56 .56 0 0 0-.7-.2z" fill-rule="evenodd"/>
<path d="M155.7 7.1h.3v.2a.58 .58 0 0 1 .7-.2 .58 .58 0 0 1 .3 .6v1h-.3v-1a.4 .4 0 0 0-.4-.4 .4 .4 0 0 0-.3 .5v.9h-.3z" fill-rule="evenodd"/>
<path d="M156.9 3.6h.3v.2a.72 .72 0 0 1 .9-.1 .72 .72 0 0 1 .2 1 .64 .64 0 0 1-.4 .5 .64 .64 0 0 1-.7-.2v.8h-.3zM157.3 3.9a.56 .56 0 0 0-.1 .8 .56 .56 0 0 0 .7 .2 .56 .56 0 0 0 .2-.8 .56 .56 0 0 0-.8-.2z" fill-rule="evenodd"/>
<path d="M157.4 6.5h.3v.3h-.3zM157.4 7.1h.3v1.6h-.3z" fill-rule="evenodd"/>
<path d="M158.1 7.1h.3v.2a.58 .58 0 0 1 .7-.2 .58 .58 0 0 1 .4 .6v1h-.3v-1a.4 .4 0 0 0-.5-.4 .4 .4 0 0 0-.3 .5v.9h-.3z" fill-rule="evenodd"/>
<path d="M158.8 3.7a.8 .8 0 0 1 1.1 .2 .8 .8 0 0 1-.1 1.1 .8 .8 0 0 1-1.1-.1l-.1-.8zM159 3.9a.56 .56 0 0 0-.1 .9 .56 .56 0 0 0 .9 0 .56 .56 0 0 0-.1-.8 .56 .56 0 0 0-.7-.1z" fill-rule="evenodd"/>
<path d="M160 7.3l.5-.2 .5 .2v-.2h.2v1.4a.71 .71 0 0 1-.5 .9 .71 .71 0 0 1-.9-.5h.3a.46 .46 0 0 0 .6 .2 .46 .46 0 0 0 .2-.6 .78 .78 0 0 1-1-.1 .78 .78 0 0 1 .1-1.1zM160.2 7.4a.53 .53 0 0 0-.1 .8 .53 .53 0 0 0 .8 0 .54 .54 0 0 0 0-.7 .54 .54 0 0 0-.7-.1z" fill-rule="evenodd"/>
<path d="M160.4 3.6h.3v.2l.1-.2h.4h.1l-.1 .3a.36 .36 0 0 0-.4 0 .36 .36 0 0 0-.1 .5v.8h-.3z" fill-rule="evenodd"/>
<path d="M161.5 3.2l.3-.2v.6h.3v.2h-.3v1v.2h.3v.2a.41 .41 0 0 1-.5 0 .41 .41 0 0 1-.1-.5v-.9h-.2v-.2h.2z" fill-rule="evenodd"/>
<path d="M163.6 3.1a.53 .53 0 0 1 .8 .1 .53 .53 0 0 1-.3 .8l.4 .5 .1-.3h.3l-.2 .5 .3 .3-.2 .3-.3-.3a.71 .71 0 0 1-1.2 .1 .71 .71 0 0 1 .4-1.2l-.3-.5zM163.7 3.5a.3 .3 0 0 0 .5 0 .3 .3 0 0 0-.5 0zM163.6 4.2a.45 .45 0 0 0 0 .8 .45 .45 0 0 0 .7-.3l-.5-.6z" fill-rule="evenodd"/>
</g>
<path d="M64.8 6.5v2.3M98.9 3.6v2.3M126.8 6.6v2.2" fill="none" stroke="#000" stroke-width=".28"/>
<g fill="none" stroke="#de0000" stroke-width=".42">
<path d="M51.1 3l1 .1a1.4 1.4 0 0 1 .6 1.2l.7 2.5a.95 .95 0 0 0 1.1 .4h2.8M52.7 3.9h5.4l-.8 2.4h-4M80.1 3.6h2.8v1.7h1.7v4.2h-4.5zM81 7.1h2.8M81 6.2h2.8M81 8.1h2.8M82.9 3.6l1.7 1.7M115.1 5.5l-1.3-1.2-.1-.5-1.2-.7-.3 .3 .7 1.1 .5 .2 1.3 1.3M115.1 6.8l.8-.8 2.2 2.2v.3l-.5 .5h-.3zM115.9 6l.7-.7a1.19 1.19 0 0 0 1.3-.3 1.19 1.19 0 0 0 .2-1.4l-.9 .9-.4-.5 .8-.8a1.19 1.19 0 0 0-1.4 .1 1.19 1.19 0 0 0-.2 1.4l-3.8 3.7v.3l.3 .3h.3l2.3-2.2M143.4 3h6.2l.4 .2v4.4l-.2 .4-.9 .1v1.3l-1.4-1.3h-3.9l-.4-.3v-4.4zM145.4 5.8l.4-.1h1.6a.61 .61 0 0 1 .6 .6v1h-2.8v-1z"/>
<path d="M145.8 6.5v.8M147.3 6.5v.8"/>
<circle cx="53.9" cy="8.4" r=".49"/>
<circle cx="56.7" cy="8.4" r=".49"/>
<circle cx="146.6" cy="4.5" r=".75"/>
</g>
<path d="M0 261.4h215.9v18h-215.9z" fill-rule="evenodd" fill="#fff"/>
<path d="M23.8 262.9l3.4 6h-6.9z" fill="#231f20"/>
<path d="M22.1 267.7h1.3l-.4 .5h-.3a.55 .55 0 0 1-.6-.5z" fill-rule="evenodd" fill="#fff"/>
<path d="M22.1 267.7h1.3l-.4 .5h-.3a.55 .55 0 0 1-.6-.5z" fill="none" stroke="#231f20" stroke-width=".34"/>
<path d="M22.1 267.7h1.3l-.4 .5h-.5zM22.6 265.8h.1M22.6 265.8h2.3zM23.7 265.9h.1M23.7 264.9v1zM24 267.7h.1" fill="none" stroke="#fff" stroke-width=".34"/>
<path d="M24.7 265.8l-.7 1.9z" fill="#fff"/>
<path d="M24.7 265.8l-.7 1.9z" fill="none" stroke="#fff" stroke-width=".34"/>
<path d="M24.7 265.8l.7 1.9z" fill="#fff"/>
<path d="M22.8 265.8l-.7 1.9zM22.8 265.8l.6 1.9zM24.7 265.8l.7 1.9zM25.3 267.7h.1" fill="none" stroke="#fff" stroke-width=".34"/>
<path d="M24.1 267.7h1.3a.65 .65 0 0 1-.6 .5 .65 .65 0 0 1-.7-.5z" fill-rule="evenodd" fill="#fff"/>
<path d="M24.1 267.7h1.3a.65 .65 0 0 1-.6 .5 .65 .65 0 0 1-.7-.5z" fill="none" stroke="#231f20" stroke-width=".34"/>
<path d="M24 267.7h.1M24.1 267.7h1.3l-.4 .5h-.5z" fill="none" stroke="#fff" stroke-width=".34"/>
<path d="M19 261.7h177.8" fill="none" stroke="#000" stroke-width=".53"/>
<g font-size="5.3">
<text x="21.7" y="31.2">ISOW1044 Isolated CAN FD Transceiver with Integrated Low-Emissions, Low-Noise,</text>
<text x="73.7" y="37.5">High-Efficiency DC-DC Converter</text>
</g>
<g font-size="4.2">
<text x="20" y="48.1">1 Features</text>
<text x="111.1" y="60.8">2 Applications</text>
<text x="111.1" y="90.5">3 Description</text>
</g>
<g font-size="3.5">
<text x="116.1" y="45.8">–</text>
<text x="121.1" y="45.8">UL 1577 component recognition program</text>
<text x="116.1" y="50.1">–</text>
<text x="121.1" y="50.1">IEC 62368-1, IEC 61010-1, IEC 60601-1 and</text>
<text x="20" y="54.3">•</text>
<text x="25" y="54.3">Meets the requirements of ISO 11898-2:2016</text>
<text x="25" y="58.5">physical layer standards</text>
<text x="121.1" y="54.3">GB 4943.1-2011 certifications</text>
<text x="25" y="63.3">–</text>
<text x="30" y="63.3">Support of Classical CAN: 1 Mbps</text>
<text x="20" y="71.7">•</text>
<text x="25" y="71.7">Integrated DC-DC converter with low-emissions,</text>
<text x="25" y="67.5">–</text>
<text x="30" y="67.5">Optimized for CAN FD: 2 and 5 Mbps</text>
<text x="111.1" y="67">•</text>
<text x="111.1" y="71.2">•</text>
<text x="25" y="76">low-noise</text>
<text x="111.1" y="75.5">•</text>
<text x="25" y="80.7">–</text>
<text x="30" y="80.7">Meets CISPR 32 and EN 55032 Class B with</text>
<text x="111.1" y="79.7">•</text>
<text x="111.1" y="83.9">•</text>
<text x="25" y="89.2">–</text>
<text x="30" y="89.2">Low frequency power converter at 25 MHz</text>
<text x="30" y="85">greater than 6 dB margin on a two-layer PCB</text>
<text x="30" y="93.4">enabling low noise performance</text>
<text x="20" y="97.7">•</text>
<text x="20" y="101.9">•</text>
<text x="25" y="97.7">Additional 10 Mbps GPIO channel</text>
<text x="25" y="101.9">High efficiency output power</text>
<text x="111.1" y="96.6">The</text>
<text x="111.1" y="100.9">controller</text>
<text x="120.2" y="96.6">ISOW1044</text>
<text x="128.2" y="100.9">area</text>
<text x="137.9" y="100.9">network</text>
<text x="140.5" y="96.6">device</text>
<text x="152.8" y="100.9">(CAN)</text>
<text x="153.7" y="96.6">is</text>
<text x="159.3" y="96.6">a</text>
<text x="164.3" y="96.6">galvanically-isolated</text>
<text x="165.2" y="100.9">transceiver</text>
<text x="185" y="100.9">with</text>
<text x="193.9" y="100.9">a</text>
<text x="25" y="106.7">–</text>
<text x="30" y="106.7">Typical efficiency: 47%</text>
<text x="111.1" y="105.1">built-in isolated DC-DC converter that eliminates the</text>
<text x="25" y="110.9">–</text>
<text x="30" y="110.9">Isolated output voltage accuracy: ± 5%</text>
<text x="111.1" y="113.6">constrained</text>
<text x="111.1" y="109.3">need for a separate isolated power supply in space-</text>
<text x="132.4" y="113.6">isolated</text>
<text x="147.5" y="113.6">designs.</text>
<text x="163.6" y="113.6">The</text>
<text x="172.7" y="113.6">low-emissions,</text>
<text x="20" y="119.4">•</text>
<text x="25" y="119.4">Independent power supply for CAN &amp; DC-DC</text>
<text x="25" y="115.1">–</text>
<text x="30" y="115.1">Additional output current: 20 mA</text>
<text x="111.1" y="117.8">isolated DC-DC meets CISPR 32 radiated emissions</text>
<text x="25" y="124.1">–</text>
<text x="30" y="124.1">Logic supply (V</text>
<text x="56.9" y="124.1">): 1.71 V to 5.5 V</text>
<text x="111.1" y="122">Class</text>
<text x="122.5" y="122">B</text>
<text x="127.3" y="122">standard</text>
<text x="143.5" y="122">with</text>
<text x="152.3" y="122">just</text>
<text x="160.3" y="122">two</text>
<text x="168.3" y="122">ferrite</text>
<text x="179.8" y="122">beads</text>
<text x="191.9" y="122">on</text>
<text x="25" y="128.4">–</text>
<text x="30" y="128.4">Power converter supply ( V</text>
<text x="76.2" y="128.4">): 4.5 V to 5.5 V</text>
<text x="111.1" y="126.3">a simple two-layer PCB. Additional 20 mA output</text>
<text x="111.1" y="130.5">current can be used to power other circuits on the</text>
<text x="20" y="132.6">•</text>
<text x="25" y="132.6">Fault-Protected CAN FD Transceiver</text>
<text x="25" y="137.4">–</text>
<text x="30" y="137.4">DC Bus fault protection voltage: ± 58V</text>
<text x="111.1" y="134.7">board.</text>
<text x="123.8" y="134.7">An</text>
<text x="130.7" y="134.7">integrated</text>
<text x="149" y="134.7">10</text>
<text x="155.6" y="134.7">Mbps</text>
<text x="166.9" y="134.7">GPIO</text>
<text x="178.3" y="134.7">channel</text>
<text x="193.3" y="134.7">is</text>
<text x="25" y="141.6">–</text>
<text x="30" y="141.6">Receiver common mode input voltage: ±12 V</text>
<text x="111.1" y="143.2">isolator or optocoupler for diagnotstics, LED indication</text>
<text x="111.1" y="139">available and can help remove an additional digital</text>
<text x="25" y="145.8">–</text>
<text x="30" y="145.8">Remote wakeup via BUS wake-up pattern</text>
<text x="111.1" y="147.4">or supply monitoring.</text>
<text x="20" y="150.1">•</text>
<text x="20" y="154.3">•</text>
<text x="25" y="150.1">Typical loop delay: 167 ns</text>
<text x="25" y="154.3">Reinforced and Basic isolation options</text>
<text x="137.6" y="153.8">Device Information</text>
<text x="20" y="158.5">•</text>
<text x="25" y="158.5">High CMTI: 100-kV/µs (typical)</text>
<text x="20" y="162.8">•</text>
<text x="25" y="162.8">High ESD bus protection w.r.t GND2</text>
<text x="25" y="167.5">–</text>
<text x="30" y="167.5">HBM ESD: ±12 kV</text>
<text x="25" y="171.8">–</text>
<text x="30" y="171.8">IEC 61000-4-2 contact discharge: ±8 kV</text>
<text x="20" y="176">•</text>
<text x="25" y="176">Operating temperature range: -40°C to 125°C</text>
<text x="20" y="180.2">•</text>
<text x="20" y="184.5">•</text>
<text x="25" y="180.2">Current limit and thermal shutdown</text>
<text x="25" y="184.5">20-pin wide SOIC package</text>
<text x="20" y="190.8">•</text>
<text x="25" y="195.6">–</text>
<text x="30" y="195.6">VDE Reinforced and Basic insulation per DIN</text>
<text x="30" y="199.8">VDE V 0884-11:2017-01</text>
<text x="90.2" y="256.2">Simplified Schematic</text>
</g>
<g font-size="3.5" fill="#00f">
<text x="116.1" y="67">Factory Automation</text>
<text x="116.1" y="71.2">Building Automation</text>
<text x="116.1" y="75.5">Industrial Transport</text>
<text x="116.1" y="79.7">Solar Inverters, Protection Relay</text>
<text x="116.1" y="83.9">Motor Drives</text>
<text x="25" y="190.8">Safety-Related Certifications planned:</text>
</g>
<text font-size="3.2" fill="#00f" x="181.3" y="21.1">ISOW1044</text>
<g font-size="2.8">
<text x="119.5" y="158.2">FEATURE</text>
<text x="147.4" y="158.2">ISOW1044</text>
<text x="173.9" y="158.2">ISOW1044B</text>
<text x="115.9" y="163.1">Protection Level</text>
<text x="147.5" y="163.1">Reinforced</text>
<text x="178.4" y="163.1">Basic</text>
<text x="114.2" y="168">Surge Test Voltage</text>
<text x="116.3" y="173">Isolation Rating</text>
<text x="147.5" y="173">5000 V</text>
<text x="149.3" y="168">10 kV</text>
<text x="175" y="173">5000 V</text>
<text x="176.4" y="168">7.8 kV</text>
<text x="115.8" y="177.9">Working Voltage</text>
<text x="144" y="177.9">1000 V</text>
<text x="157.6" y="177.9">/1500</text>
<text x="168.7" y="177.9">1000 V</text>
<text x="182.4" y="177.9">/1500 V</text>
<text x="152" y="181.3">V</text>
<text x="115.3" y="191.1">Body Size (Nom)</text>
<text x="120.5" y="186.2">Package</text>
<text x="142.1" y="191.1">12.83mm × 7.5 mm</text>
<text x="148.4" y="186.2">DFM (20)</text>
<text x="169.6" y="191.1">12.83mm × 7.5 mm</text>
<text x="175.9" y="186.2">DFM (20)</text>
<text x="27.9" y="265.5">An IMPORTANT NOTICE at the end of this data sheet addresses availability, warranty, changes, use in safety-critical applications,</text>
<text x="27.9" y="268.9">intellectual property matters and other important disclaimers. PRODUCTION DATA.</text>
</g>
<g font-size="2.6">
<text x="54.1" y="124.8">IO</text>
<text x="72.4" y="129.1">DD</text>
</g>
<text font-size="2.5" x="136.2" y="24.3">SLLSFF7A – MAY 2021 – REVISED DECEMBER 2021</text>
<g font-size="2.1">
<text x="156.4" y="173.5">RMS</text>
<text x="156.5" y="168.6">PK</text>
<text x="183.9" y="173.5">RMS</text>
<text x="184.4" y="168.6">PK</text>
<text x="152.9" y="178.5">RMS</text>
<text x="177.7" y="178.5">RMS</text>
<text x="192.1" y="178.5">PK</text>
<text x="153.8" y="181.8">PK</text>
</g>
<g font-size="1.8">
<text x="56" y="203">V</text>
<text x="74.2" y="206.2">V</text>
<text x="133.2" y="206.2">V</text>
<text x="73.5" y="211.3">TXD</text>
<text x="73.6" y="213.7">STB</text>
<text x="85.4" y="214.9">Signal</text>
<text x="103.2" y="214.9">Signal</text>
<text x="134.7" y="211.5">CANH</text>
<text x="134.9" y="214.8">CANL</text>
<text x="143.5" y="213.1">CAN</text>
<text x="143.5" y="215.3">BUS</text>
<text x="56.6" y="216.8">MCU</text>
<text x="73.3" y="216.3">RXD</text>
<text x="74.7" y="218.9">IN</text>
<text x="84.5" y="217.2">Isolation</text>
<text x="102.4" y="217.2">Isolation</text>
<text x="121.7" y="216.1">CAN</text>
<text x="134.9" y="218.3">OUT</text>
<text x="71.7" y="223.1">GNDIO</text>
<text x="133.2" y="223.1">GISOIN</text>
<text x="74.2" y="229.1">V</text>
<text x="84.7" y="233.9">Primary</text>
<text x="84.9" y="231.6">DC-DC</text>
<text x="101.4" y="233.9">Secondary</text>
<text x="102.8" y="231.6">DC-DC</text>
<text x="133.2" y="232.9">GND2</text>
<text x="133.2" y="229.1">V</text>
<text x="72.6" y="239.2">GND1</text>
<text x="89.8" y="247.9">Galvanic Isolation</text>
<text x="94.4" y="250.1">Barrier</text>
</g>
<g font-size="1.6">
<text x="144.6" y="203.9">Must be connected on PCB,</text>
<text x="146.1" y="205.8">not connected internally</text>
</g>
<g font-size="1.2">
<text x="57.3" y="203.2">CC</text>
<text x="75.4" y="206.5">IO</text>
<text x="134.4" y="206.5">ISOIN</text>
<text x="75.4" y="229.3">DD</text>
<text x="134.4" y="229.3">ISOOUT</text>
</g>
</svg>
